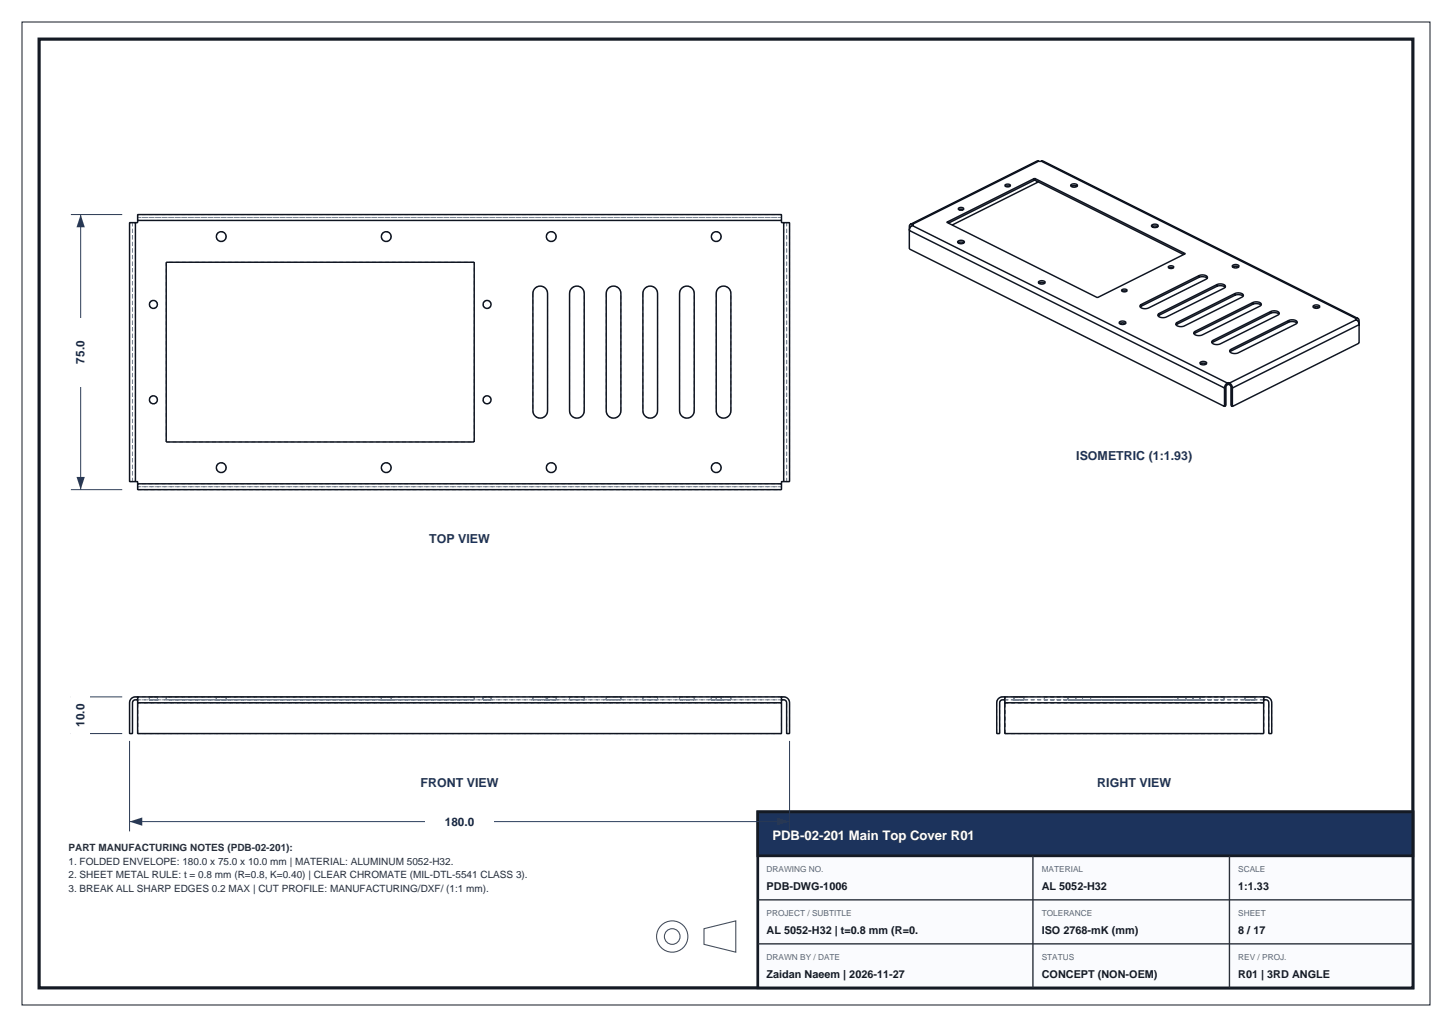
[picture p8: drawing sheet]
<svg xmlns="http://www.w3.org/2000/svg" width="297mm" height="210mm" viewBox="0 0 297 210" stroke-linecap="round" stroke-linejoin="round" font-family="sans-serif">
<path d="M8 8h281v194h-281z" fill="none" stroke="#141a24" stroke-width=".65" stroke-linecap="butt"/>
<path d="M4.5 4.5h288v201h-288z" fill="none" stroke="#141a24" stroke-width=".2"/>
<path d="M155 166h134v36h-134z" fill-rule="evenodd" fill="#fafbfe" stroke="#141a24" stroke-width=".55"/>
<path d="M155 166h134v9h-134z" fill-rule="evenodd" fill="#1c335c" stroke="#141a24" stroke-width=".55"/>
<path d="M211.3 175v27M251.5 175v27M155 193h134M155 184h134" fill="none" stroke="#262e38" stroke-width=".28"/>
<g fill="none" stroke="#404d5c" stroke-width=".22">
<path d="M144 189.9l6.5-1.6v6.4l-6.5-1.6z"/>
<circle cx="137.5" cy="191.5" r="3.2"/>
<circle cx="137.5" cy="191.5" r="1.6"/>
</g>
<g fill="none" stroke="#7a8594" stroke-width=".2" stroke-dasharray=".8 .6" stroke-linecap="butt">
<path d="M26.5 45.5h.6M26.5 45.5v53M27.1 45.5h-.6M27.1 45.5v53M27.1 45.5h.6M27.7 45.5h.5M28.2 45.5v-.4M28.2 44.5h131.6M28.2 44.5v-.6M28.2 44.5v.6M28.2 45.1h131.6M34 53.6v36.8"/>
<path d="M44.2 48.4a1.01 1.01 0 0 0 1.4 .9 1.01 1.01 0 0 0 .4-1.6 1.01 1.01 0 0 0-1.7 .2l-.1 .5M78 48.4a1.01 1.01 0 0 0 1.4 .9 1.01 1.01 0 0 0 .3-1.6 1.01 1.01 0 0 0-1.6 .2l-.1 .5M97 53.6h-63M109 60v24M111.7 48.4a1.01 1.01 0 0 0 1.4 .9 1.01 1.01 0 0 0 .4-1.6 1.01 1.01 0 0 0-1.7 .2l-.1 .5M112 60a1.5 1.5 0 0 0-1.5-1.5 1.5 1.5 0 0 0-1.5 1.5M116.5 60v24M119.5 60a1.5 1.5 0 0 0-1.5-1.5 1.5 1.5 0 0 0-1.5 1.5M124 60v24M127 60a1.5 1.5 0 0 0-1.5-1.5 1.5 1.5 0 0 0-1.5 1.5M131.5 60v24M134.5 60a1.5 1.5 0 0 0-1.5-1.5 1.5 1.5 0 0 0-1.5 1.5"/>
<path d="M139 60v24M142 60a1.5 1.5 0 0 0-1.5-1.5 1.5 1.5 0 0 0-1.5 1.5M145.5 48.4a1.01 1.01 0 0 0 1.4 .9 1.01 1.01 0 0 0 .3-1.6 1.01 1.01 0 0 0-1.6 .2l-.1 .5M146.5 60v24M149.5 60a1.5 1.5 0 0 0-1.5-1.5 1.5 1.5 0 0 0-1.5 1.5M159.8 45.1v.4M159.8 45.5h.5M159.8 43.9v.6M159.8 44.5v-.6M159.8 44.5h-131.6M159.8 44.5v.6M159.8 43.9h-131.6"/>
<path d="M160.3 45.5v53M160.9 45.5v53M160.9 45.5h.6M160.9 45.5h-.6M30.6 62.2a.83 .83 0 0 0 1.1 .8 .83 .83 0 0 0 .3-1.3 .83 .83 0 0 0-1.4 .2v.3M98.8 62.2a.83 .83 0 0 0 1.1 .8 .83 .83 0 0 0 .3-1.3 .83 .83 0 0 0-1.3 .2l-.1 .3M27.1 98.5v-53M27.1 98.5h-.6M27.1 98.5h.6M27.7 98.5v-53M28.2 98.9v-.4M28.2 98.5h-.5"/>
<path d="M28.2 99.5v.6M28.2 99.5h131.6M28.2 99.5v-.6M30.6 81.7a.83 .83 0 0 0 1.1 .8 .83 .83 0 0 0 .3-1.3 .83 .83 0 0 0-1.4 .2v.3M34 90.4h63M44.2 95.6a1.01 1.01 0 0 0 1.4 1 1.01 1.01 0 0 0 .4-1.7 1.01 1.01 0 0 0-1.7 .3l-.1 .4M78 95.6a1.01 1.01 0 0 0 1.4 1 1.01 1.01 0 0 0 .3-1.7 1.01 1.01 0 0 0-1.6 .3l-.1 .4M97 90.4v-36.8M98.8 81.7a.83 .83 0 0 0 1.1 .8 .83 .83 0 0 0 .3-1.3 .83 .83 0 0 0-1.3 .2l-.1 .3M109 84a1.5 1.5 0 0 0 1.5 1.5 1.5 1.5 0 0 0 1.5-1.5M111.7 95.6a1.01 1.01 0 0 0 1.4 1 1.01 1.01 0 0 0 .4-1.7 1.01 1.01 0 0 0-1.7 .3l-.1 .4M112 84v-24"/>
<path d="M116.5 84a1.5 1.5 0 0 0 1.5 1.5 1.5 1.5 0 0 0 1.5-1.5M119.5 84v-24M124 84a1.5 1.5 0 0 0 1.5 1.5 1.5 1.5 0 0 0 1.5-1.5M127 84v-24M131.5 84a1.5 1.5 0 0 0 1.5 1.5 1.5 1.5 0 0 0 1.5-1.5M134.5 84v-24M139 84a1.5 1.5 0 0 0 1.5 1.5 1.5 1.5 0 0 0 1.5-1.5M142 84v-24M145.5 95.6a1.01 1.01 0 0 0 1.4 1 1.01 1.01 0 0 0 .3-1.7 1.01 1.01 0 0 0-1.6 .3l-.1 .4M146.5 84a1.5 1.5 0 0 0 1.5 1.5 1.5 1.5 0 0 0 1.5-1.5M149.5 84v-24M159.8 98.5v.4"/>
<path d="M159.8 99.5h-131.6M159.8 99.5v.6M159.8 99.5v-.6M159.8 98.9h-131.6M160.3 98.5h-.5M160.9 98.5h.6M160.9 98.5v-53M160.9 98.5h-.6M161.5 98.5h-.6M161.5 98.5v-53M28.2 100.1v-.6M28.2 100.1h131.6"/>
<path d="M26.5 143.7v6.3M27.1 150v-6.3M27.1 150h-.6M27.1 143.7l.2-.4 .4-.2M27.7 142.5l-.8 .4-.4 .8M27.7 143.1h.5M28.2 143.1h131.6M28.2 142.5h-.5M28.2 142.5v.6M28.2 143.7v-1.2M28.2 150v-6.3M28.2 150h131.6"/>
<path d="M28.2 143.7v-.6M28.2 143.1v-.6M28.2 143.7h131.6M30.6 143.1v-.6M30.6 142.5h1.6M30.6 143.1h1.6M32.2 142.5h-1.6M32.2 143.1h-1.6M32.2 143.1v-.6M34 143.1h63M34 143.1v-.6M34 142.5h63"/>
<path d="M34 142.5v.6M44.2 143.1v-.6M44.2 142.5h2.1M44.2 143.1h2.1M46.3 142.5h-2.1M46.3 143.1h-2.1M46.3 143.1v-.6M78 143.1v-.6M78 142.5h2M78 143.1h2M80 142.5h-2M80 143.1h-2"/>
<path d="M80 143.1v-.6M97 142.5h-63M97 143.1v-.6M97 143.1h-63M98.8 143.1v-.6M98.8 142.5h1.7M98.8 143.1h1.7M100.5 142.5h-1.7M100.5 143.1h-1.7M100.5 143.1v-.6M109 143.1v-.6M109 142.5h3"/>
<path d="M109 142.5v.6M109 143.1h3M111.7 143.1v-.6M111.7 142.5h2.1M111.7 143.1h2.1M112 143.1v-.6M112 143.1h-3M112 142.5h-3M113.8 142.5h-2.1M113.8 143.1h-2.1M113.8 143.1v-.6M116.5 143.1v-.6"/>
<path d="M116.5 142.5h3M116.5 142.5v.6M116.5 143.1h3M119.5 143.1v-.6M119.5 143.1h-3M119.5 142.5h-3M124 143.1v-.6M124 142.5h3M124 142.5v.6M124 143.1h3M127 143.1v-.6M127 143.1h-3"/>
<path d="M127 142.5h-3M131.5 143.1v-.6M131.5 142.5h3M131.5 142.5v.6M131.5 143.1h3M134.5 143.1v-.6M134.5 143.1h-3M134.5 142.5h-3M139 143.1v-.6M139 142.5h3M139 142.5v.6M139 143.1h3"/>
<path d="M142 143.1v-.6M142 143.1h-3M142 142.5h-3M145.5 143.1v-.6M145.5 142.5h2M145.5 143.1h2M146.5 143.1v-.6M146.5 142.5h3M146.5 142.5v.6M146.5 143.1h3M147.5 142.5h-2M147.5 143.1h-2"/>
<path d="M147.5 143.1v-.6M149.5 143.1v-.6M149.5 143.1h-3M149.5 142.5h-3M159.8 143.1h-131.6M159.8 143.1h.5M159.8 142.5v.6M159.8 142.5h-131.6M159.8 142.5v1.2M159.8 150v-6.3M159.8 143.7v6.3M159.8 143.1v-.6"/>
<path d="M159.8 143.7v-.6M159.8 150h-131.6M159.8 143.7h-131.6M160.3 142.5h-.5M160.9 150v-6.3M160.9 143.7l-.2-.4-.4-.2M160.9 150h.6M161.5 143.7l-.4-.8-.8-.4M161.5 150v-6.3M203.9 143.7v6.3M204.5 150v-6.3M204.5 150h-.6"/>
<path d="M204.5 143.7l.2-.4 .4-.2M205.1 143.1h.4M205.1 142.5l-.9 .4-.3 .8M205.5 150v-6.3M205.5 143.1v-.6M205.5 143.7v-.6M205.5 143.7v-1.2M205.5 150h53M205.5 142.5v.6M205.5 143.1h53M205.5 142.5h-.4M205.5 143.7h53"/>
<path d="M207.4 142.5h1M207.4 143.1h2M207.4 143.1v-.6M208.4 142.5h1M208.4 143.1h-1M209.4 142.5h-2M209.4 143.1h-1M209.4 143.1v-.6M213.6 143.1v-.6M213.6 143.1h36.8M213.6 142.5h36.8M218.5 142.5h1.5"/>
<path d="M218.5 143.1h1.5M218.5 143.1v-.6M220 143.1h24M220 142.5h24M220 142.5h-1.5M220 143.1h-1.5M220 143.1v-.6M220 142.5v.6M221.4 142.5h.8M221.4 143.1h1.7M221.4 143.1v-.6M222.2 142.5h.9"/>
<path d="M222.2 143.1h-.8M223.1 142.5h-1.7M223.1 143.1h-.9M223.1 143.1v-.6M240.9 142.5h.8M240.9 143.1h1.7M240.9 143.1v-.6M241.7 142.5h.9M241.7 143.1h-.8M242.6 142.5h-1.7M242.6 143.1h-.9M242.6 143.1v-.6"/>
<path d="M244 142.5h-24M244 142.5h1.5M244 143.1h1.5M244 143.1h-24M244 143.1v-.6M245.5 142.5h-1.5M245.5 143.1h-1.5M245.5 143.1v-.6M250.4 142.5h-36.8M250.4 143.1v-.6M250.4 142.5v.6M250.4 143.1h-36.8"/>
<path d="M254.6 142.5h1M254.6 143.1h2M254.6 143.1v-.6M255.6 142.5h1M255.6 143.1h-1M256.6 142.5h-2M256.6 143.1h-1M256.6 143.1v-.6M258.5 150v-6.3M258.5 150h-53M258.5 143.7v-.6M258.5 142.5v.6"/>
<path d="M258.5 143.1h-53M258.5 142.5h-53M258.5 142.5v1.2M258.5 143.7v6.3M258.5 143.1v-.6M258.5 143.1h.4M258.5 143.7h-53M258.9 142.5h-.4M259.5 150v-6.3M259.5 143.7l-.2-.4-.4-.2M259.5 150h.6M260.1 143.7l-.3-.8-.9-.4"/>
<path d="M260.1 150v-6.3"/>
</g>
<g fill="none" stroke="#0f141f" stroke-width=".3">
<path d="M205.6 37.8h.1a.67 .67 0 0 1 1 .2 .59 .59 0 0 1-.6 .3 .59 .59 0 0 1-.5-.5zM205.7 38.1l.4-.1 .5 .1M211.6 36.8l30.5 15.3M211.6 36.5v.3M211.6 36.8l-17.6 8.8M212.2 37.1v.2l-17.4 8.7M212.5 32.9h-.4l-25.9 13M212.5 32.9l.2 .2 .2-.2M212.5 32.9l-25.9 13M212.9 32.9h.4l64.5 32.2M212.9 32.9l64.5 32.3M219.1 37.8v-.1a.98 .98 0 0 1 1.3 .2 .77 .77 0 0 1-.7 .4 .77 .77 0 0 1-.7-.5z"/>
<path d="M219.1 38.1l.6-.2 .6 .2M27.7 45.5h-1.2v53h1.2M27.7 45.5v53M28.2 45.1v-1.2h131.6v1.2M28.2 45.1v.4h-.5M28.2 45.1h131.6M34 53.6h63v36.8h-63zM109.3 59.1a1.5 1.5 0 0 1 1.7-.5 1.5 1.5 0 0 1 1 1.4v24a1.5 1.5 0 0 1-1.5 1.5 1.5 1.5 0 0 1-1.5-1.5v-24zM117.1 58.8a1.5 1.5 0 0 1 1.6-.2 1.5 1.5 0 0 1 .8 1.4v24a1.5 1.5 0 0 1-1.5 1.5 1.5 1.5 0 0 1-1.5-1.5v-24l.1-.7zM124.6 58.8a1.5 1.5 0 0 1 1.6-.2 1.5 1.5 0 0 1 .8 1.4v24a1.5 1.5 0 0 1-1.5 1.5 1.5 1.5 0 0 1-1.5-1.5v-24l.1-.7zM132.1 58.8a1.5 1.5 0 0 1 1.6-.2 1.5 1.5 0 0 1 .8 1.4v24a1.5 1.5 0 0 1-1.5 1.5 1.5 1.5 0 0 1-1.5-1.5v-24l.1-.7zM139.6 58.8a1.5 1.5 0 0 1 1.6-.2 1.5 1.5 0 0 1 .8 1.4v24a1.5 1.5 0 0 1-1.5 1.5 1.5 1.5 0 0 1-1.5-1.5v-24l.1-.7z"/>
<path d="M146.8 59.1a1.5 1.5 0 0 1 1.7-.5 1.5 1.5 0 0 1 1 1.4v24a1.5 1.5 0 0 1-1.5 1.5 1.5 1.5 0 0 1-1.5-1.5v-24zM159.8 45.1v.4h.5M160.3 45.5h1.2v53h-1.2M160.3 45.5v53M186.2 45.9l-.2 .4v4.6l64.5 32.2M186.2 45.9h.4M186.4 46.2l-.1 .1M186.4 46.2h.1M186.6 46.1l-.4 .4-.2 .6 64.5 32.2M186.6 45.9l.2 .1-.2 .1M186.6 46.1l64.5 32.2M193.6 45.5l18-9 30.9 15.4-18 9z"/>
<path d="M195.9 49.3h.1a.98 .98 0 0 1 1.3 .2 .77 .77 0 0 1-.7 .4 .77 .77 0 0 1-.7-.5zM196 49.7l.6-.2 .6 .2M196.1 42.6v-.1a.67 .67 0 0 1 1 .3 .59 .59 0 0 1-.6 .2 .59 .59 0 0 1-.5-.4zM196.1 42.9l.5-.1 .4 .1M212.5 57.6v-.1a.98 .98 0 0 1 1.3 .2 .77 .77 0 0 1-.7 .4 .77 .77 0 0 1-.7-.4zM212.5 57.9l.6-.1 .6 .1M229.5 59.3v-.1a.67 .67 0 0 1 1 .3 .59 .59 0 0 1-.6 .2 .59 .59 0 0 1-.4-.4zM229.5 59.6l.5-.1 .4 .1M235.6 46a.98 .98 0 0 1 1.3 .2 .77 .77 0 0 1-.7 .4 .77 .77 0 0 1-.7-.5zM235.6 46.4l.6-.2 .6 .2M239 54.5h.1a.67 .67 0 0 1 1 .2 .59 .59 0 0 1-.6 .3 .59 .59 0 0 1-.5-.5zM239.1 54.8l.4-.1 .5 .1"/>
<path d="M245.2 56.4a1.25 1.25 0 0 1 1.8 .4l-.3 .3-11.8 5.9a1.25 1.25 0 0 1-1.7-.5l.3-.3M245.2 56.7l1-.1 .7 .3M245.2 56.7l-11.7 5.9M245.2 56.4l-11.7 5.8M245.2 56.4v.3M248.9 58.2a1.25 1.25 0 0 1 1.8 .4l-.3 .3-11.8 5.9a1.25 1.25 0 0 1-1.8-.4l.3-.3M248.9 58.6l1-.2 .7 .3M248.9 58.6l-11.8 5.8M248.9 58.2l-11.8 5.9M248.9 58.2v.4M252.1 54.3l.1-.1a.98 .98 0 0 1 1.2 .2 .77 .77 0 0 1-.7 .4 .77 .77 0 0 1-.6-.5zM252.1 54.6l.6-.1 .6 .1"/>
<path d="M229 65.8a.98 .98 0 0 1 1.3 .2 .77 .77 0 0 1-.7 .4 .77 .77 0 0 1-.7-.5zM229 66.2l.6-.2 .6 .2M233.5 62.6l-.3 .2M233.5 62.2v.4M237.1 64.4l-.2 .2M237.1 64.1v.3M240.8 66.3l-.2 .2M240.8 65.9v.4M244.5 68.1l-.3 .2M244.5 67.7v.4M245.5 74.1h.1a.98 .98 0 0 1 1.2 .2 .77 .77 0 0 1-.7 .3 .77 .77 0 0 1-.6-.4zM245.5 74.4l.6-.1 .6 .1"/>
<path d="M248.2 69.9l-.3 .2M248.2 69.6v.3M250.5 79.3v3.8M251.1 78.3l-.5 .5-.1 .5M251.3 78.6l.3 .2 .2 .3v3.9l.3 .1M251.3 78.6l-.4 .2-.1 .3v3.9l-.3 .1M251.3 78.2l.2 .1M251.3 78.2v.4M251.3 78.2l-.2 .1M251.5 78.3l.4 .5 .2 .5M251.8 71.8l-.2 .2M251.8 71.4v.4"/>
<path d="M252.1 79.3v3.8M252.6 60a1.25 1.25 0 0 1 1.7 .5l-.3 .3-11.7 5.8a1.25 1.25 0 0 1-1.8-.4l.3-.3M252.6 60.4l1-.1 .7 .3M252.6 60.4l-11.8 5.9M252.6 60l-11.8 5.9M252.6 60v.4M256.2 61.9a1.25 1.25 0 0 1 1.8 .4l-.3 .3-11.7 5.9a1.25 1.25 0 0 1-1.8-.5l.3-.3M256.2 62.2l1-.1 .7 .3M256.2 62.2l-11.7 5.9M256.2 61.9l-11.7 5.8M256.2 61.9v.3M259.9 63.7a1.25 1.25 0 0 1 1.8 .4l-.3 .3-11.8 5.9a1.25 1.25 0 0 1-1.7-.4l.3-.3"/>
<path d="M259.9 64.1l1-.2 .7 .4M259.9 64.1l-11.7 5.8M259.9 63.7l-11.7 5.9M259.9 63.7v.4M263.6 65.5a1.25 1.25 0 0 1 1.7 .5l-.3 .3-11.7 5.8a1.25 1.25 0 0 1-1.8-.4l.3-.3M263.6 65.9l1-.1 .7 .3M263.6 65.9l-11.8 5.9M263.6 65.5l-11.8 5.9M263.6 65.5v.4M268.6 62.5h.1a.98 .98 0 0 1 1.3 .2 .77 .77 0 0 1-.8 .4 .77 .77 0 0 1-.6-.5zM268.7 62.9l.5-.2 .7 .2M277.4 65.4l.4 .4 .2 .6-25.9 12.9"/>
<path d="M277.4 65.2l-.2 .1 .2 .1M277.4 65.4l-25.9 12.9M277.6 65.5h.1M277.6 65.5l.1 .1M277.8 65.1l-.4 .1M277.8 65.1l.2 .4v4.7l-25.9 12.9M27.7 98.5h.5v.4M28.2 98.9v1.2h131.6v-1.2M28.2 98.9h131.6M160.3 98.5h-.5v.4M28.2 143.1l-.8 .1-.3 .4v6.4h-.6v-6.4l.5-.8 .7-.3h132.6l.8 .4 .4 .7v6.4h-.6v-6.4l-.3-.4-.8-.1M28.2 142.5v1.2"/>
<path d="M28.2 143.7v6.3h131.6v-6.3M28.2 143.7h131.6M159.8 142.5v1.2M205.5 142.5v1.2M205.5 143.1l-.7 .1-.3 .4v6.4h-.6v-6.4l.3-.7 .7-.4h54.2l.7 .4 .3 .7v6.4h-.6v-6.4l-.3-.4-.7-.1M205.5 143.7v6.3h53v-6.3M205.5 143.7h53M258.5 142.5v1.2"/>
<circle cx="45.2" cy="48.4" r="1.01"/>
<circle cx="79" cy="48.4" r="1.01"/>
<circle cx="112.7" cy="48.4" r="1.01"/>
<circle cx="146.5" cy="48.4" r="1.01"/>
<circle cx="31.4" cy="62.3" r=".82"/>
<circle cx="99.6" cy="62.3" r=".83"/>
<circle cx="31.4" cy="81.7" r=".83"/>
<circle cx="45.2" cy="95.6" r="1.01"/>
<circle cx="79" cy="95.6" r="1.01"/>
<circle cx="99.6" cy="81.7" r=".83"/>
<circle cx="112.8" cy="95.6" r="1.01"/>
<circle cx="146.5" cy="95.6" r="1.01"/>
</g>
<path d="M26.5 151.5v18.5M161.5 151.5v18.5M26.5 168h135" fill="none" stroke="#293d5c" stroke-width=".2"/>
<g fill="#293d5c">
<path d="M26.5 168l2.6-.9v1.7z"/>
<path d="M158.9 167.1l2.6 .9-2.6 .8z"/>
</g>
<path d="M87 166h14v3.8h-14z" fill-rule="evenodd" fill="#fff"/>
<path d="M14.5 150h10.5M14.5 142.5h10.5M16.5 142.5v7.5" fill="none" stroke="#293d5c" stroke-width=".2"/>
<g fill="#293d5c">
<path d="M15.6 147.4h1.7l-.8 2.6z"/>
<path d="M16.5 142.5l.8 2.6h-1.7z"/>
</g>
<path d="M14.5 139.2h3.8v14h-3.8z" fill-rule="evenodd" fill="#fff"/>
<path d="M14.5 43.9h10.5M16.5 43.9v56.2M14.5 100.1h10.5" fill="none" stroke="#293d5c" stroke-width=".2"/>
<g fill="#293d5c">
<path d="M15.6 97.5h1.7l-.8 2.6z"/>
<path d="M16.5 43.9l.8 2.6h-1.7z"/>
</g>
<path d="M14.5 65h3.8v14h-3.8z" fill-rule="evenodd" fill="#fff"/>
<text font-size="2.7" fill="#fff" x="158" y="171.8">PDB-02-201 Main Top Cover R01</text>
<g font-size="2.5" fill="#1c335c">
<text x="220.1" y="94.1">ISOMETRIC (1:1.93)</text>
<text x="87.8" y="111.1">TOP VIEW</text>
<text x="86" y="161">FRONT VIEW</text>
<text x="224.4" y="161">RIGHT VIEW</text>
</g>
<g font-size="2.4" fill="#1a2942">
<text x="17.3" y="74.3" transform="rotate(-90 17.3 74.3)">75.0</text>
<text x="17.3" y="148.6" transform="rotate(-90 17.3 148.6)">10.0</text>
<text x="91" y="168.8">180.0</text>
</g>
<g font-size="2.2" fill="#141a24">
<text x="156.8" y="182">PDB-DWG-1006</text>
<text x="213.1" y="182">AL 5052-H32</text>
<text x="253.3" y="182">1:1.33</text>
<text x="156.8" y="191">AL 5052-H32 | t=0.8 mm (R=0.</text>
<text x="213.1" y="191">ISO 2768-mK (mm)</text>
<text x="253.3" y="191">8 / 17</text>
<text x="156.8" y="200">Zaidan Naeem | 2026-11-27</text>
<text x="213.1" y="200">CONCEPT (NON-OEM)</text>
<text x="253.3" y="200">R01 | 3RD ANGLE</text>
</g>
<g font-size="2" fill="#242e3d">
<text x="14" y="174">PART MANUFACTURING NOTES (PDB-02-201):</text>
<text x="14" y="176.8">1. FOLDED ENVELOPE: 180.0 x 75.0 x 10.0 mm | MATERIAL: ALUMINUM 5052-H32.</text>
<text x="14" y="179.6">2. SHEET METAL RULE: t = 0.8 mm (R=0.8, K=0.40) | CLEAR CHROMATE (MIL-DTL-5541 CLASS 3).</text>
<text x="14" y="182.4">3. BREAK ALL SHARP EDGES 0.2 MAX | CUT PROFILE: MANUFACTURING/DXF/ (1:1 mm).</text>
</g>
<g font-size="1.7" fill="#59667a">
<text x="156.8" y="178.3">DRAWING NO.</text>
<text x="213.1" y="178.3">MATERIAL</text>
<text x="253.3" y="178.3">SCALE</text>
<text x="156.8" y="187.3">PROJECT / SUBTITLE</text>
<text x="213.1" y="187.3">TOLERANCE</text>
<text x="253.3" y="187.3">SHEET</text>
<text x="156.8" y="196.3">DRAWN BY / DATE</text>
<text x="213.1" y="196.3">STATUS</text>
<text x="253.3" y="196.3">REV / PROJ.</text>
</g>
</svg>
